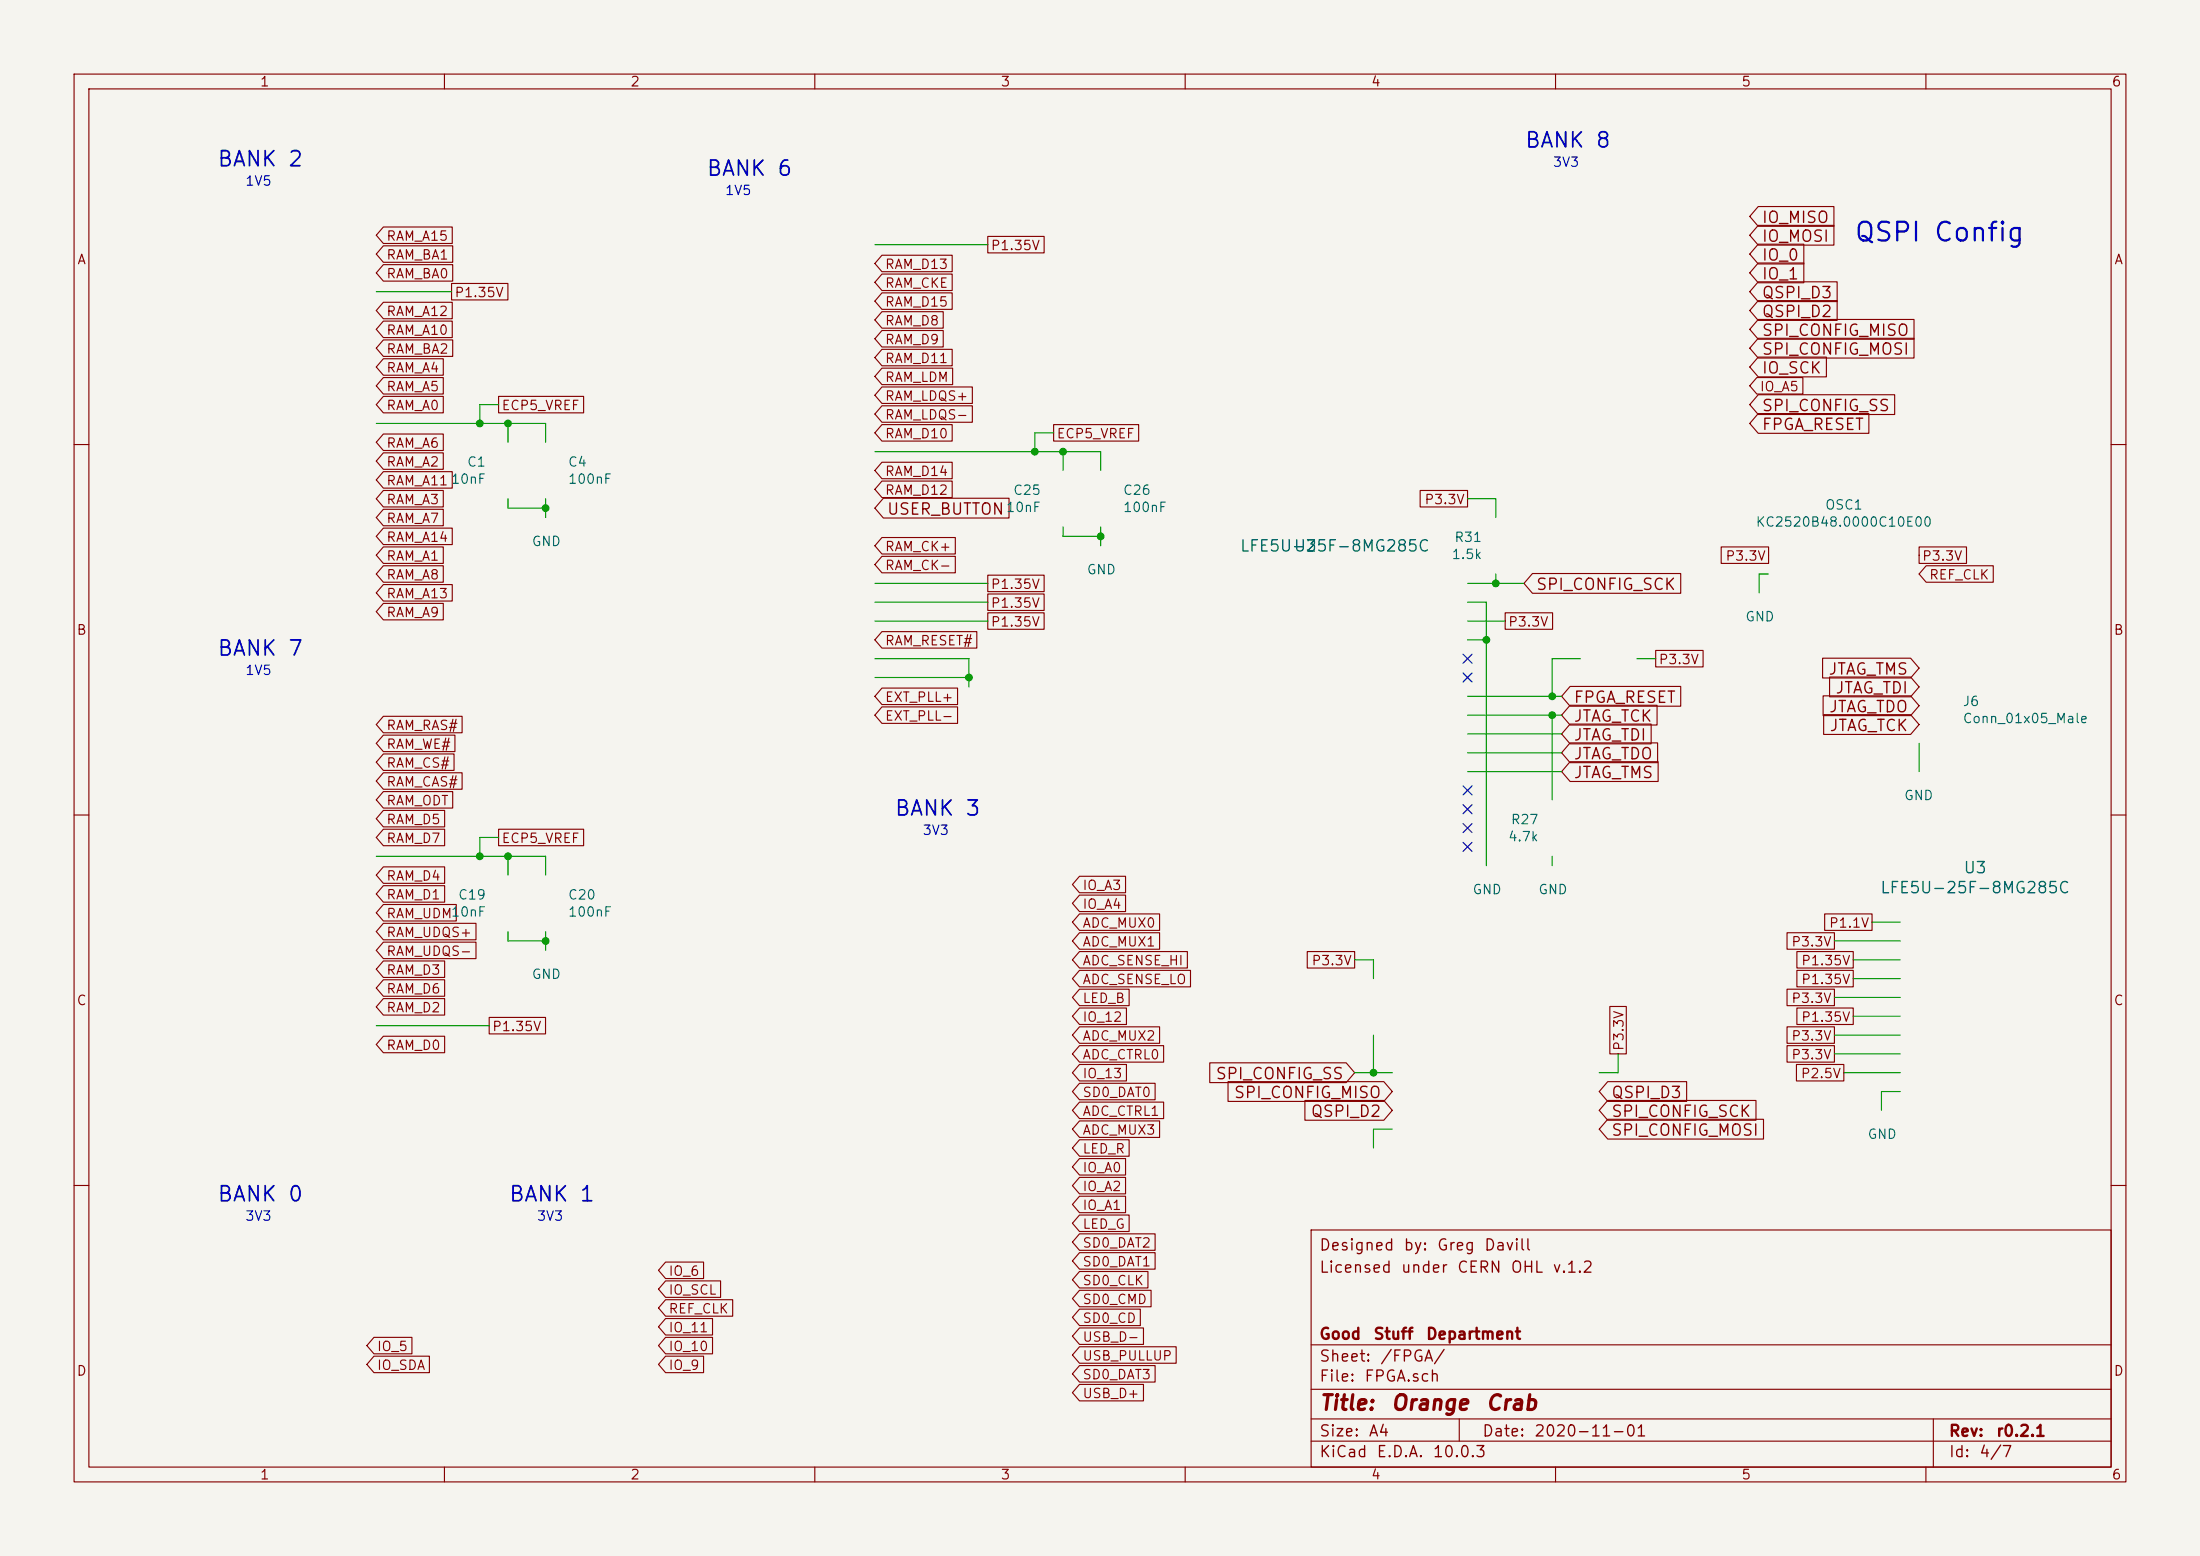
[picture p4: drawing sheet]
<svg xmlns="http://www.w3.org/2000/svg" width="297mm" height="210mm" viewBox="0 0 297 210" stroke-linecap="round" stroke-linejoin="round" font-family="sans-serif">
<path d="M0 0h297v210h-297z" fill="#f5f4ef" stroke="#f5f4ef" stroke-width=".14"/>
<g fill="none" stroke="#840000" stroke-width=".15">
<path d="M10 10h277v190h-277zM12 12h273v186h-273zM60 10v2M110 10v2M160 10v2M210 10v2M260 10v2M51.8 35.7h9.3v2.2h-9.3l-1-1.1zM51.8 33.2h9.3v2.2h-9.3l-1-1.1zM51.8 30.6h9.3v2.3h-9.3l-1-1.1zM61 38.3h7.6v2.2h-7.6zM119.1 37h9.4v2.2h-9.4l-1-1.1z"/>
<path d="M119.1 34.4h9.4v2.3h-9.4l-1-1.1zM119.1 39.5h9.4v2.3h-9.4l-1-1.2zM133.3 31.9h7.7v2.2h-7.7zM237.4 27.9h10.2v2.6h-10.2l-1.2-1.3zM237.4 30.4h10.2v2.7h-10.2l-1.2-1.3zM237.4 33h6.1v2.6h-6.1l-1.2-1.3zM237.4 35.5h6.1v2.7h-6.1l-1.2-1.4zM237.4 38h10.6v2.7h-10.6l-1.2-1.3zM51.8 53.5h8v2.2h-8l-1-1.1zM51.8 58.6h8v2.2h-8l-1-1.1zM51.8 51h8v2.2h-8l-1-1.1zM51.8 45.9h9.3v2.2h-9.3l-1-1.1z"/>
<path d="M51.8 40.8h9.3v2.2h-9.3l-1-1.1zM51.8 43.3h9.3v2.3h-9.3l-1-1.1zM51.8 48.4h8v2.2h-8l-1-1.1zM67.3 53.5h11.5v2.2h-11.5zM119.1 49.7h9.5v2.2h-9.5l-1-1.1zM119.1 44.6h8.2v2.2h-8.2l-1-1.1zM119.1 42.1h8.2v2.2h-8.2l-1-1.1zM119.1 57.3h9.4v2.2h-9.4l-1-1.1zM119.1 47.1h9.4v2.3h-9.4l-1-1.1zM119.1 52.2h12.2v2.3h-12.2l-1-1.2zM119.1 54.8h12.2v2.2h-12.2l-1-1.1zM142.2 57.3h11.5v2.2h-11.5z"/>
<path d="M237.2 51h6.2v2.2h-6.2l-1-1.1zM237.4 53.3h18.4v2.6h-18.4l-1.2-1.3zM237.4 55.8h14.9v2.7h-14.9l-1.2-1.3zM237.4 43.1h21v2.7h-21l-1.2-1.3zM237.4 45.7h21v2.6h-21l-1.2-1.3zM237.4 40.6h10.6v2.6h-10.6l-1.2-1.3zM237.4 48.2h9.2v2.7h-9.2l-1.2-1.4zM10 60h2M51.8 61.1h8v2.2h-8l-1-1.1zM51.8 73.8h8v2.2h-8l-1-1.1zM51.8 66.2h8v2.2h-8l-1-1.1zM51.8 63.7h9.3v2.2h-9.3l-1-1.1z"/>
<path d="M51.8 71.3h9.3v2.2h-9.3l-1-1.1zM51.8 78.9h9.3v2.2h-9.3l-1-1.1zM51.8 76.4h8v2.2h-8l-1-1.1zM51.8 68.7h8v2.3h-8l-1-1.1zM119.1 75.1h9.9v2.2h-9.9l-1-1.1zM119.1 72.5h9.9v2.3h-9.9l-1-1.1zM119.1 62.4h9.4v2.2h-9.4l-1-1.1zM119.1 64.9h9.4v2.3h-9.4l-1-1.2zM119.3 67.2h16.9v2.7h-16.9l-1.2-1.3zM133.3 77.6h7.7v2.3h-7.7zM191.7 66.2h6.4v2.2h-6.4zM206.9 77.4h20v2.7h-20l-1.2-1.4z"/>
<path d="M232.4 73.8h6.4v2.2h-6.4zM259.1 73.8h6.4v2.2h-6.4zM260 76.4h9.1v2.2h-9.1l-.9-1.1zM285 60h2M51.8 96.7h10.6v2.2h-10.6l-1-1.1zM51.8 99.2h9.6v2.2h-9.6l-1-1.1zM51.8 81.4h8v2.3h-8l-1-1.1zM119.1 92.9h10.2v2.2h-10.2l-1-1.1zM119.1 95.4h10.2v2.2h-10.2l-1-1.1zM119.1 85.2h12.8v2.3h-12.8l-1-1.1zM133.3 82.7h7.7v2.2h-7.7zM133.3 80.2h7.7v2.2h-7.7z"/>
<path d="M203.2 82.7h6.4v2.2h-6.4zM212 95.2h11.7v2.7h-11.7l-1.2-1.4zM212 97.7h10.9v2.7h-10.9l-1.2-1.3zM212 92.6h14.9v2.7h-14.9l-1.2-1.3zM223.5 87.8h6.4v2.2h-6.4zM246 88.8h11.9l1.2 1.4-1.2 1.3h-11.9zM246.1 93.9h11.8l1.2 1.4-1.2 1.3h-11.8zM246.2 96.5h11.7l1.2 1.3-1.2 1.3h-11.7zM247 91.4h10.9l1.2 1.3-1.2 1.3h-10.9zM10 110h2M51.8 104.3h10.6v2.2h-10.6l-1-1.1zM51.8 106.8h9.3v2.3h-9.3l-1-1.1z"/>
<path d="M51.8 101.8h9.5v2.2h-9.5l-1-1.1zM51.8 111.9h8.2v2.2h-8.2l-1-1.1zM51.8 109.4h8.2v2.2h-8.2l-1-1.1zM51.8 117h8.2v2.2h-8.2l-1-1.1zM51.8 119.5h8.2v2.3h-8.2l-1-1.1zM67.3 111.9h11.5v2.2h-11.5zM145.7 118.3h6.3v2.2h-6.3l-.9-1.1zM212 102.8h11.9v2.7h-11.9l-1.2-1.4zM212 100.3h11.8v2.6h-11.8l-1.2-1.3zM285 110h2M51.8 134.8h8.2v2.2h-8.2l-1-1.1zM51.8 122.1h9.8v2.2h-9.8l-1-1.1z"/>
<path d="M51.8 127.2h12.5v2.2h-12.5l-1-1.1zM51.8 124.6h12.5v2.2h-12.5l-1-1.1zM51.8 132.2h8.2v2.3h-8.2l-1-1.1zM51.8 129.7h8.2v2.2h-8.2l-1-1.1zM51.8 139.9h8.2v2.2h-8.2l-1-1.1zM66 137.3h7.6v2.2h-7.6zM145.7 120.8h6.3v2.2h-6.3l-.9-1.1zM145.7 125.9h10.8v2.2h-10.8l-.9-1.1zM145.7 138.6h10.8v2.2h-10.8l-.9-1.1zM145.7 123.3h10.8v2.3h-10.8l-.9-1.1zM145.7 131h15v2.2h-15l-.9-1.1zM145.7 128.4h14.6v2.3h-14.6l-.9-1.2z"/>
<path d="M145.7 133.5h6.7v2.2h-6.7l-.9-1.1zM145.7 136h6.4v2.3h-6.4l-.9-1.1zM176.5 128.4h6.4v2.3h-6.4zM217.3 135.8h2.3v6.4h-2.3zM241.3 138.6h6.3v2.2h-6.3zM241.3 125.9h6.3v2.2h-6.3zM241.3 133.5h6.3v2.2h-6.3zM242.6 136h7.6v2.3h-7.6zM242.6 128.4h7.6v2.3h-7.6zM242.6 131h7.6v2.2h-7.6zM246.3 123.3h6.4v2.3h-6.4zM145.7 158.9h6.3v2.2h-6.3l-.9-1.1z"/>
<path d="M145.7 156.4h6.3v2.2h-6.3l-.9-1.1zM145.7 148.7h11.4v2.3h-11.4l-.9-1.1zM145.7 141.1h11.4v2.3h-11.4l-.9-1.2zM145.7 151.3h10.8v2.2h-10.8l-.9-1.1zM145.7 153.8h6.7v2.3h-6.7l-.9-1.2zM145.7 146.2h10.2v2.2h-10.2l-.9-1.1zM145.7 143.7h6.4v2.2h-6.4l-.9-1.1zM163.3 143.4h18.4l1.2 1.4-1.2 1.3h-18.4zM165.8 146h21l1.2 1.3-1.2 1.4h-21zM176.2 148.5h10.6l1.2 1.4-1.2 1.3h-10.6zM217 148.5h20.1v2.7h-20.1l-1.1-1.3zM217 151.1h21.1v2.6h-21.1l-1.1-1.3z"/>
<path d="M217 146h10.7v2.7h-10.7l-1.1-1.4zM241.3 141.1h6.3v2.3h-6.3zM242.5 143.7h6.4v2.2h-6.4zM10 160h2M89.9 175.4h9v2.2h-9l-1-1.1zM89.9 170.3h5.1v2.3h-5.1l-1-1.1zM89.9 172.9h7.4v2.2h-7.4l-1-1.1zM89.9 178h6.3v2.2h-6.3l-1-1.1zM145.7 161.4h6.3v2.3h-6.3l-.9-1.1zM145.7 164h6.7v2.2h-6.7l-.9-1.1zM145.7 166.5h10.2v2.3h-10.2l-.9-1.2zM145.7 176.7h8.2v2.2h-8.2l-.9-1.1z"/>
<path d="M145.7 171.6h9.3v2.2h-9.3l-.9-1.1zM145.7 174.1h9.7v2.3h-9.7l-.9-1.1zM145.7 169.1h10.2v2.2h-10.2l-.9-1.1zM145.7 179.2h8.7v2.3h-8.7l-.9-1.2zM177 166h108v32h-108zM285 160h2M50.5 183h7.5v2.3h-7.5l-1-1.1zM50.5 180.5h5.1v2.2h-5.1l-1-1.1zM60 198v2M89.9 183h5.1v2.3h-5.1l-1-1.1zM89.9 180.5h6.3v2.2h-6.3l-1-1.1zM110 198v2"/>
<path d="M145.7 184.3h10.2v2.2h-10.2l-.9-1.1zM145.7 186.8h8.7v2.3h-8.7l-.9-1.1zM145.7 181.8h13.1v2.2h-13.1l-.9-1.1zM160 198v2M177 194.5h108M177 191.5h108M177 187.5h108M177 181.5h108M197 191.5v3M210 198v2M260 198v2M261 191.5v6.5"/>
</g>
<g fill="none" stroke="#009600" stroke-width=".15">
<path d="M50.8 39.4h10.2M118.1 33h15.2M50.8 57.2h22.9v2.5M67.3 54.6h-2.5v2.6M68.6 57.2v2.5M142.2 58.4h-2.5v2.6M68.6 67.3v1.3h5.1M73.7 67.3v2.6M118.1 61h30.5v2.5M118.1 78.7h15.2M143.5 61v2.5M143.5 71.1v1.3h5.1"/>
<path d="M148.6 71.1v2.6M198.1 78.7h7.6M198.1 67.3h3.8v2.6M201.9 77.5v1.2M238.8 77.5h-1.3v2.5M118.1 83.8h15.2M118.1 81.3h15.2M118.1 88.9h12.7v3.8M118.1 91.4h12.7M198.1 94h12.7M198.1 83.8h5.1M198.1 81.3h2.6v35.5"/>
<path d="M198.1 96.5h12.7M198.1 99.1h12.7M198.1 86.4h2.6M209.5 96.5v11.5M213.4 88.9h-3.9v5.1M221 88.9h2.5M50.8 115.6h22.9v2.5M67.3 113h-2.5v2.6M68.6 115.6v2.5M198.1 104.1h12.7M198.1 101.6h12.7M209.5 115.6v1.2"/>
<path d="M259.1 100.3v3.8M50.8 138.4h15.2M68.6 125.7v1.3h5.1M73.7 125.7v2.6M182.9 129.5h2.5v2.6M185.4 139.7v5.1M247.6 127h8.9M247.6 134.6h8.9M247.6 139.7h8.9M250.2 129.5h6.3M250.2 137.2h6.3M250.2 132.1h6.3"/>
<path d="M252.7 124.5h3.8M182.9 144.8h5.1M188 152.4h-2.6v2.5M218.4 142.2v2.6h-2.5M247.6 142.2h8.9M248.9 144.8h7.6M256.5 147.3h-2.5v2.6"/>
</g>
<path d="M197.5 90.8l1.2 1.2M197.5 88.3l1.2 1.2M198.7 90.8l-1.2 1.2M198.7 88.3l-1.2 1.2M197.5 106.1l1.2 1.2M197.5 108.6l1.2 1.2M197.5 113.7l1.2 1.2M197.5 111.2l1.2 1.2M198.7 106.1l-1.2 1.2M198.7 108.6l-1.2 1.2M198.7 113.7l-1.2 1.2M198.7 111.2l-1.2 1.2" fill="none" stroke="#000084" stroke-width=".15"/>
<g fill="#009600" stroke="#009600" stroke-width=".14">
<circle cx="209.5" cy="96.5" r=".46"/>
<circle cx="201.9" cy="78.7" r=".46"/>
<circle cx="209.5" cy="94" r=".46"/>
<circle cx="200.7" cy="86.4" r=".46"/>
<circle cx="130.8" cy="91.4" r=".46"/>
<circle cx="185.4" cy="144.8" r=".46"/>
<circle cx="143.5" cy="61" r=".46"/>
<circle cx="64.8" cy="115.6" r=".46"/>
<circle cx="68.6" cy="115.6" r=".46"/>
<circle cx="73.7" cy="127" r=".46"/>
<circle cx="139.7" cy="61" r=".46"/>
<circle cx="148.6" cy="72.4" r=".46"/>
<circle cx="64.8" cy="57.2" r=".46"/>
<circle cx="68.6" cy="57.2" r=".46"/>
<circle cx="73.7" cy="68.6" r=".46"/>
</g>
<text font-size="2.5" fill="#0000c2" x="250.2" y="33.2">QSPI Config</text>
<g font-size="2" fill="#0000c2">
<text x="29.2" y="23">BANK 2</text>
<text x="205.7" y="20.4">BANK 8</text>
<text x="95.2" y="24.2">BANK 6</text>
<text x="29.2" y="89">BANK 7</text>
<text x="120.6" y="110.6">BANK 3</text>
<text x="29.2" y="162.7">BANK 0</text>
<text x="68.6" y="162.7">BANK 1</text>
</g>
<g font-size="2" fill="#840000">
<text x="178" y="190.8">Title:</text>
<text x="187.7" y="190.8">Orange</text>
<text x="200.5" y="190.8">Crab</text>
</g>
<g font-size="1.5" fill="#840000">
<text x="237.7" y="30.5">IO_MISO</text>
<text x="237.7" y="33">IO_MOSI</text>
<text x="237.7" y="35.6">IO_0</text>
<text x="237.7" y="38.1">IO_1</text>
<text x="237.7" y="40.6">QSPI_D3</text>
<text x="237.7" y="45.7">SPI_CONFIG_MISO</text>
<text x="237.7" y="43.2">QSPI_D2</text>
<text x="237.7" y="48.3">SPI_CONFIG_MOSI</text>
<text x="237.7" y="50.8">IO_SCK</text>
<text x="237.7" y="55.9">SPI_CONFIG_SS</text>
<text x="237.7" y="58.4">FPGA_RESET</text>
<text x="119.6" y="69.9">USER_BUTTON</text>
<text x="207.3" y="80">SPI_CONFIG_SCK</text>
<text x="212.3" y="95.3">FPGA_RESET</text>
<text x="246.7" y="91.4">JTAG_TMS</text>
<text x="247.7" y="94">JTAG_TDI</text>
<text x="212.3" y="97.8">JTAG_TCK</text>
<text x="212.3" y="100.3">JTAG_TDI</text>
<text x="246.8" y="96.5">JTAG_TDO</text>
<text x="246.9" y="99.1">JTAG_TCK</text>
<text x="212.3" y="105.4">JTAG_TMS</text>
<text x="212.3" y="102.9">JTAG_TDO</text>
<text x="164" y="146.1">SPI_CONFIG_SS</text>
<text x="166.5" y="148.6">SPI_CONFIG_MISO</text>
<text x="217.4" y="148.6">QSPI_D3</text>
<text x="176.8" y="151.1">QSPI_D2</text>
<text x="217.4" y="151.1">SPI_CONFIG_SCK</text>
<text x="217.4" y="153.7">SPI_CONFIG_MOSI</text>
<text x="178" y="172.2">Licensed</text>
<text x="178" y="169.2">Designed</text>
<text x="189" y="172.2">under</text>
<text x="189.4" y="169.2">by:</text>
<text x="193.9" y="169.2">Greg</text>
<text x="196.6" y="172.2">CERN</text>
<text x="200.3" y="169.2">Davill</text>
<text x="203.8" y="172.2">OHL</text>
<text x="209.5" y="172.2">v.1.2</text>
<text x="178" y="184.2">Sheet:</text>
<text x="178" y="181.2">Good</text>
<text x="185.3" y="181.2">Stuff</text>
<text x="186.2" y="184.2">/FPGA/</text>
<text x="192.4" y="181.2">Department</text>
<text x="178" y="186.9">File:</text>
<text x="184.1" y="186.9">FPGA.sch</text>
<text x="178" y="197.1">KiCad</text>
<text x="178" y="194.3">Size:</text>
<text x="184.7" y="194.3">A4</text>
<text x="185.7" y="197.1">E.D.A.</text>
<text x="193.3" y="197.1">10.0.3</text>
<text x="200" y="194.3">Date:</text>
<text x="207" y="194.3">2020-11-01</text>
<text x="263" y="194.3">Rev:</text>
<text x="263" y="197.1">Id:</text>
<text x="267.1" y="197.1">4/7</text>
<text x="269.4" y="194.3">r0.2.1</text>
</g>
<g font-size="1.5" fill="#006464">
<text x="167.3" y="74.8">LFE5U-25F-8MG285C</text>
<text x="174.5" y="74.8">U3</text>
<text x="265" y="118.3">U3</text>
<text x="253.7" y="121">LFE5U-25F-8MG285C</text>
</g>
<g font-size="1.3" fill="#840000">
<text x="35" y="12">1</text>
<text x="85" y="12">2</text>
<text x="135" y="12">3</text>
<text x="185" y="12">4</text>
<text x="235" y="12">5</text>
<text x="285" y="12">6</text>
<text x="10.3" y="36">A</text>
<text x="52.1" y="35.4">RAM_BA1</text>
<text x="52.1" y="32.8">RAM_A15</text>
<text x="133.7" y="34.1">P1.35V</text>
<text x="285.3" y="36">A</text>
<text x="52.1" y="37.9">RAM_BA0</text>
<text x="61.3" y="40.4">P1.35V</text>
<text x="119.4" y="39.2">RAM_CKE</text>
<text x="119.4" y="36.6">RAM_D13</text>
<text x="119.4" y="41.7">RAM_D15</text>
<text x="52.1" y="43">RAM_A12</text>
<text x="52.1" y="45.5">RAM_A10</text>
<text x="119.4" y="46.8">RAM_D9</text>
<text x="119.4" y="44.2">RAM_D8</text>
<text x="52.1" y="53.1">RAM_A5</text>
<text x="52.1" y="48.1">RAM_BA2</text>
<text x="52.1" y="50.6">RAM_A4</text>
<text x="119.4" y="51.9">RAM_LDM</text>
<text x="119.4" y="49.3">RAM_D11</text>
<text x="237.5" y="53.1">IO_A5</text>
<text x="52.1" y="55.7">RAM_A0</text>
<text x="67.6" y="55.7">ECP5_VREF</text>
<text x="119.4" y="59.5">RAM_D10</text>
<text x="119.4" y="54.4">RAM_LDQS+</text>
<text x="119.4" y="56.9">RAM_LDQS-</text>
<text x="142.6" y="59.5">ECP5_VREF</text>
<text x="52.1" y="63.3">RAM_A2</text>
<text x="52.1" y="65.8">RAM_A11</text>
<text x="52.1" y="60.8">RAM_A6</text>
<text x="119.4" y="64.6">RAM_D14</text>
<text x="52.1" y="68.4">RAM_A3</text>
<text x="52.1" y="70.9">RAM_A7</text>
<text x="119.4" y="67.1">RAM_D12</text>
<text x="192.2" y="68.4">P3.3V</text>
<text x="52.1" y="76">RAM_A1</text>
<text x="52.1" y="73.5">RAM_A14</text>
<text x="119.4" y="77.3">RAM_CK-</text>
<text x="119.4" y="74.7">RAM_CK+</text>
<text x="232.9" y="76">P3.3V</text>
<text x="259.4" y="76">P3.3V</text>
<text x="52.1" y="81.1">RAM_A13</text>
<text x="52.1" y="83.6">RAM_A9</text>
<text x="52.1" y="78.5">RAM_A8</text>
<text x="133.7" y="79.8">P1.35V</text>
<text x="133.7" y="82.3">P1.35V</text>
<text x="260.3" y="78.5">REF_CLK</text>
<text x="10.3" y="86">B</text>
<text x="119.4" y="87.4">RAM_RESET#</text>
<text x="133.7" y="84.9">P1.35V</text>
<text x="203.5" y="84.9">P3.3V</text>
<text x="223.8" y="90">P3.3V</text>
<text x="285.3" y="86">B</text>
<text x="119.4" y="95">EXT_PLL+</text>
<text x="52.1" y="98.9">RAM_RAS#</text>
<text x="52.1" y="101.4">RAM_WE#</text>
<text x="119.4" y="97.6">EXT_PLL-</text>
<text x="52.1" y="106.5">RAM_CAS#</text>
<text x="52.1" y="103.9">RAM_CS#</text>
<text x="52.1" y="109">RAM_ODT</text>
<text x="52.1" y="111.6">RAM_D5</text>
<text x="52.1" y="114.1">RAM_D7</text>
<text x="52.1" y="119.2">RAM_D4</text>
<text x="67.6" y="114.1">ECP5_VREF</text>
<text x="52.1" y="124.3">RAM_UDM10nF</text>
<text x="52.1" y="121.7">RAM_D1</text>
<text x="146" y="123">IO_A4</text>
<text x="146" y="120.4">IO_A3</text>
<text x="146" y="125.5">ADC_MUX0</text>
<text x="246.8" y="125.5">P1.1V</text>
<text x="52.1" y="129.3">RAM_UDQS-</text>
<text x="52.1" y="126.8">RAM_UDQS+</text>
<text x="52.1" y="131.9">RAM_D3</text>
<text x="146" y="128.1">ADC_MUX1</text>
<text x="146" y="130.6">ADC_SENSE_HI</text>
<text x="177" y="130.6">P3.3V</text>
<text x="241.7" y="128.1">P3.3V</text>
<text x="243.1" y="130.6">P1.35V</text>
<text x="10.3" y="136">C</text>
<text x="52.1" y="137">RAM_D2</text>
<text x="52.1" y="134.4">RAM_D6</text>
<text x="146" y="133.1">ADC_SENSE_LO</text>
<text x="146" y="135.7">LED_B</text>
<text x="241.7" y="135.7">P3.3V</text>
<text x="243.1" y="133.1">P1.35V</text>
<text x="285.3" y="136">C</text>
<text x="52.1" y="142">RAM_D0</text>
<text x="66.4" y="139.5">P1.35V</text>
<text x="146" y="143.3">ADC_CTRL0</text>
<text x="146" y="140.8">ADC_MUX2</text>
<text x="146" y="138.2">IO_12</text>
<text x="219.5" y="141.9" transform="rotate(-90 219.5 141.9)">P3.3V</text>
<text x="241.7" y="140.8">P3.3V</text>
<text x="241.7" y="143.3">P3.3V</text>
<text x="243.1" y="138.2">P1.35V</text>
<text x="146" y="148.4">SD0_DAT0</text>
<text x="146" y="145.8">IO_13</text>
<text x="243" y="145.8">P2.5V</text>
<text x="146" y="150.9">ADC_CTRL1</text>
<text x="146" y="153.5">ADC_MUX3</text>
<text x="146" y="161.1">IO_A2</text>
<text x="146" y="158.5">IO_A0</text>
<text x="146" y="156">LED_R</text>
<text x="146" y="163.6">IO_A1</text>
<text x="146" y="166.2">LED_G</text>
<text x="90.2" y="172.5">IO_6</text>
<text x="146" y="168.7">SD0_DAT2</text>
<text x="146" y="173.8">SD0_CLK</text>
<text x="146" y="171.2">SD0_DAT1</text>
<text x="90.2" y="177.6">REF_CLK</text>
<text x="90.2" y="175.1">IO_SCL</text>
<text x="146" y="178.9">SD0_CD</text>
<text x="146" y="176.3">SD0_CMD</text>
<text x="10.3" y="186">D</text>
<text x="50.8" y="185.2">IO_SDA</text>
<text x="50.8" y="182.7">IO_5</text>
<text x="90.2" y="185.2">IO_9</text>
<text x="90.2" y="180.1">IO_11</text>
<text x="90.2" y="182.7">IO_10</text>
<text x="146" y="183.9">USB_PULLUP</text>
<text x="146" y="181.4">USB_D-</text>
<text x="285.3" y="186">D</text>
<text x="146" y="186.5">SD0_DAT3</text>
<text x="146" y="189">USB_D+</text>
<text x="35" y="200">1</text>
<text x="85" y="200">2</text>
<text x="135" y="200">3</text>
<text x="185" y="200">4</text>
<text x="235" y="200">5</text>
<text x="285" y="200">6</text>
</g>
<g font-size="1.3" fill="#0000c2">
<text x="209.5" y="22.8">3V3</text>
<text x="33" y="25.4">1V5</text>
<text x="97.8" y="26.6">1V5</text>
<text x="33" y="91.4">1V5</text>
<text x="124.5" y="113">3V3</text>
<text x="33" y="165.1">3V3</text>
<text x="72.4" y="165.1">3V3</text>
</g>
<g font-size="1.3" fill="#006464">
<text x="60.8" y="65.6">10nF</text>
<text x="63" y="63.3">C1</text>
<text x="76.6" y="63.3">C4</text>
<text x="76.6" y="65.6">100nF</text>
<text x="135.7" y="69.4">10nF</text>
<text x="136.7" y="67.1">C25</text>
<text x="151.5" y="69.4">100nF</text>
<text x="151.5" y="67.1">C26</text>
<text x="236.9" y="71.4">KC2520B48.0000C10E00</text>
<text x="246.3" y="69.1">OSC1</text>
<text x="71.7" y="74">GND</text>
<text x="146.6" y="77.8">GND</text>
<text x="195.9" y="75.8">1.5k</text>
<text x="196.3" y="73.5">R31</text>
<text x="235.5" y="84.2">GND</text>
<text x="264.9" y="95.6">J6</text>
<text x="264.9" y="97.9">Conn_01x05_Male</text>
<text x="203.5" y="113.9">4.7k</text>
<text x="203.9" y="111.6">R27</text>
<text x="257" y="108.3">GND</text>
<text x="61.8" y="121.7">C19</text>
<text x="76.6" y="124">100nF</text>
<text x="76.6" y="121.7">C20</text>
<text x="198.7" y="121">GND</text>
<text x="207.6" y="121">GND</text>
<text x="71.7" y="132.4">GND</text>
<text x="252" y="154">GND</text>
</g>
</svg>
